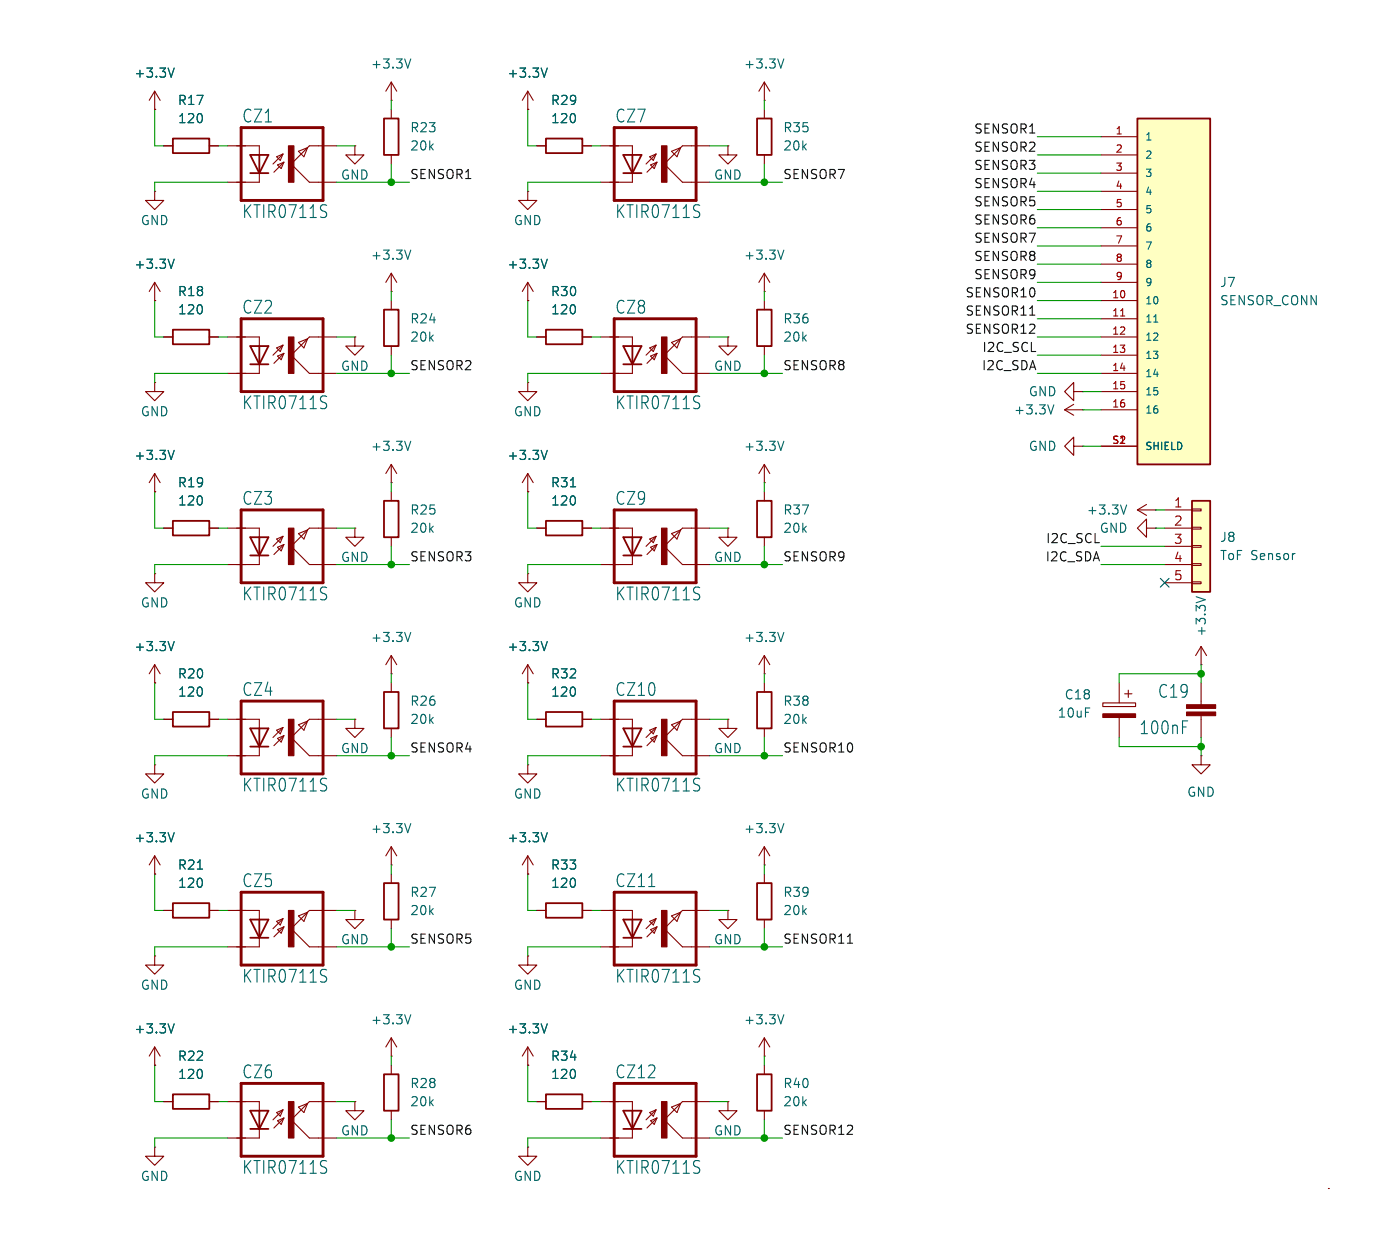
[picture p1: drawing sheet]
<svg xmlns="http://www.w3.org/2000/svg" width="195mm" height="176mm" viewBox="0 0 195 176" stroke-linecap="round" stroke-linejoin="round" font-family="sans-serif">
<g fill="none" stroke="#840000" stroke-width=".15">
<path d="M21.6 39.4l-.8 1.3M21.6 39.4v2.5M21.6 39.4l.8 1.3M83.8 20.3h4.5v1.3M88.3 24.2v1.2h-4.5M90.7 21.9l.9-.4-.4 .9zM90.8 23l.9-.4-.4 .9zM91.6 21.5l-1.4 1.4M91.7 22.6l-1.4 1.4M93.7 21.1l1.3-.5-.5 1.3zM99.1 20.3h-3.9l-2.5 2.6 2.5 2.5h3.9M21.6 41.9h.1"/>
<path d="M153.9 98.1h4.6v.5h-4.6zM156.2 95.3v2.8M157 96.8h1M157.5 96.3v1M167.6 95.3v3M167.6 99.8v3.1M21.6 119.4v2.5M21.6 119.4l-.8 1.3M21.6 119.4l.8 1.3M31.7 100.4h4.5v1.2M36.2 104.2v1.2h-4.5M38.6 101.9l.9-.4-.4 .9z"/>
<path d="M38.7 103l.9-.4-.4 .9zM39.5 101.5l-1.4 1.4M39.6 102.6l-1.4 1.4M41.7 101.1l1.2-.5-.5 1.3zM47 100.4h-3.8l-2.6 2.5 2.6 2.5h3.8M49.5 100.4v1.2h-1.2l1.2 1.3 1.3-1.3h-1.3M49.5 100.4h.1M156.2 100.1v2.8M167.6 105.4v1.3h-1.2l1.2 1.3 1.3-1.3h-1.3M167.6 105.4h.1M21.6 121.9h.1M185.4 165.8h.1"/>
</g>
<path d="M85.7 17.8h11.5v10.2h-11.5zM33.7 97.8h11.4v10.2h-11.4z" fill="none" stroke="#840000" stroke-width=".41"/>
<path d="M87 24.2h2.5M87 21.6h2.5l-1.2 2.6zM88.3 21.6v2.6M34.9 104.2h2.6M34.9 101.6h2.6l-1.3 2.6zM36.2 101.6v2.6" fill="none" stroke="#840000" stroke-width=".25"/>
<g fill="#840000" stroke="#840000" stroke-width=".15">
<path d="M92.3 20.3h.8v5.1h-.8z"/>
<path d="M40.3 100.4h.7v5h-.7z"/>
<path d="M153.9 99.6h4.6v.5h-4.6z"/>
<path d="M165.6 99.3h4.1v.5h-4.1z"/>
<path d="M165.6 98.3h4.1v.5h-4.1z"/>
</g>
<path d="M24.3 36.2l-.4 1.2M97.1 28.6l.6 .1M97.4 29.5a.45 .45 0 0 1 .3 .4 .45 .45 0 0 1-.3 .4M24.3 116.2l-.4 1.2M45 108.6l.6 .1M45.3 109.5a.45 .45 0 0 1 .3 .4 .45 .45 0 0 1-.3 .5M165 100.6h.8" fill="none" stroke="#006464" stroke-width=".15"/>
<path d="M166.4 69.9h2.5v12.7h-2.5z" fill="#ffffc2"/>
<g fill="none" stroke="#840000" stroke-width=".15">
<path d="M54.6 14h.1M54.6 11.5l-.8 1.2M54.6 11.5v2.5M54.6 11.5l.8 1.2M21.6 26.7v1.3h-1.3l1.3 1.2 1.3-1.2h-1.3M21.6 26.7h.1M31.7 20.3h4.5v1.3M36.2 24.2v1.2h-4.5M38.6 21.9l.9-.4-.4 .9zM38.7 23l.9-.4-.4 .9zM39.5 21.5l-1.4 1.4M39.6 22.6l-1.4 1.4"/>
<path d="M41.7 21.1l1.2-.5-.5 1.3zM47 20.3h-3.8l-2.6 2.6 2.6 2.5h3.8M49.5 20.3v1.3h-1.2l1.2 1.3 1.3-1.3h-1.3M49.5 20.3h.1M73.7 26.7v1.3h-1.3l1.3 1.2 1.2-1.2h-1.2M73.7 26.7h.1M74.9 20.3h1.3M81.3 20.3h1.2M54.6 41.9v1.3M54.6 48.3v1.3M73.7 53.4v1.2h-1.3l1.3 1.3 1.2-1.3h-1.2M73.7 53.4h.1"/>
<path d="M106.7 41.9v1.3M106.7 48.3v1.3M148.6 57.2l1.3 .7M148.6 57.2h2.5M149.9 54.6v-1.2l-1.3 1.2 1.3 1.3v-1.3h1.2M149.9 56.4l-1.3 .8M151.1 54.6h.1M151.1 57.2h.1M49.5 73.7v1.3h-1.2l1.2 1.2 1.3-1.2h-1.3M49.5 73.7h.1M54.6 68.6v1.3M54.6 75v1.2"/>
<path d="M73.7 68.6h.1M73.7 66.1v2.5M73.7 66.1l-.8 1.2M73.7 66.1l.7 1.2M74.9 73.7h1.3M81.3 73.7h1.2M101.6 73.7v1.3h-1.3l1.3 1.2 1.3-1.2h-1.3M101.6 73.7h.1M106.7 68.6v1.3M106.7 75v1.2M149.9 62.3v1.2l-1.3-1.2 1.3-1.3v1.3h1.2M151.1 62.3h.1"/>
<path d="M158.7 71.1h2.6M158.7 71.1l1.3 .8M160 73.7v1.3l-1.3-1.3 1.3-1.3v1.3h1.3M160 70.4l-1.3 .7M161.3 73.7h.1M161.3 71.1h.1M162.6 71.1h3.8M162.6 73.7h3.8M162.6 76.2h3.8M162.6 78.8h3.8M166.4 78.6h1.2v.3h-1.2zM166.4 76.1h1.2v.3h-1.2z"/>
<path d="M166.4 73.6h1.2v.2h-1.2zM166.4 71h1.2v.3h-1.2zM21.6 80v1.3h-1.3l1.3 1.3 1.3-1.3h-1.3M21.6 80h.1M21.6 95.3h.1M21.6 92.7l-.8 1.3M21.6 92.7v2.6M21.6 92.7l.8 1.3M54.6 94h.1M54.6 91.5v2.5M54.6 91.5l-.8 1.2M54.6 91.5l.8 1.2"/>
<path d="M73.7 95.3h.1M73.7 80v1.3h-1.3l1.3 1.3 1.2-1.3h-1.2M73.7 80h.1M73.7 92.7l-.8 1.3M73.7 92.7v2.6M73.7 92.7l.7 1.3M106.7 94h.1M106.7 91.5l-.8 1.2M106.7 91.5v2.5M106.7 91.5l.7 1.2M162.6 81.3h3.8M166.4 81.2h1.2v.2h-1.2z"/>
<path d="M167.6 92.7h.1M167.6 90.2l-.7 1.3M167.6 90.2v2.5M167.6 90.2l.8 1.3M21.6 106.7v1.3h-1.3l1.3 1.2 1.3-1.2h-1.3M21.6 106.7h.1M22.9 100.4h1.2M29.2 100.4h1.3M73.7 106.7v1.3h-1.3l1.3 1.2 1.2-1.2h-1.2M73.7 106.7h.1M73.7 119.4v2.5M73.7 119.4l-.8 1.3"/>
<path d="M73.7 119.4l.7 1.3M74.9 100.4h1.3M81.3 100.4h1.2M83.8 100.4h4.5v1.2M88.3 104.2v1.2h-4.5M90.7 101.9l.9-.4-.4 .9zM90.8 103l.9-.4-.4 .9zM91.6 101.5l-1.4 1.4M91.7 102.6l-1.4 1.4M93.7 101.1l1.3-.5-.5 1.3zM99.1 100.4h-3.9l-2.5 2.5 2.5 2.5h3.9M106.7 118.1v2.6"/>
<path d="M106.7 118.1l-.8 1.3M106.7 118.1l.7 1.3M73.7 121.9h.1M106.7 120.7h.1M73.7 160v1.3h-1.3l1.3 1.3 1.2-1.3h-1.2M73.7 160h.1"/>
</g>
<g fill="none" stroke="#840000" stroke-width=".25">
<path d="M76.2 19.3h5.1v2.1h-5.1zM34.9 24.2h2.6M34.9 21.6h2.6l-1.3 2.6zM36.2 21.6v2.6M53.6 43.2h2v5.1h-2zM105.7 43.2h2v5.1h-2zM53.6 69.9h2v5.1h-2zM76.2 72.7h5.1v2h-5.1zM105.7 69.9h2v5.1h-2zM166.4 69.9h2.5v12.7h-2.5zM24.1 99.3h5.1v2.1h-5.1zM76.2 99.3h5.1v2.1h-5.1z"/>
<path d="M87 104.2h2.5M87 101.6h2.5l-1.2 2.6zM88.3 101.6v2.6"/>
</g>
<g fill="none" stroke="#006464" stroke-width=".15">
<path d="M57.3 8.2l-.4 1.3M45 28.6l.6 .1M45.3 29.5a.45 .45 0 0 1 .3 .4 .45 .45 0 0 1-.3 .4M147.1 56.5l-.4 1.3M76.4 62.8l-.4 1.3M79.6 67.9h.7M157.2 70.5l-.4 1.2M24.3 89.5l-.4 1.3M57.3 88.2l-.4 1.3M76.4 89.5l-.4 1.3M109.4 88.2l-.4 1.3M166.9 83.2l1.3 .5"/>
<path d="M76.4 116.2l-.4 1.2M97.1 108.6l.6 .1M97.4 109.5a.45 .45 0 0 1 .3 .4 .45 .45 0 0 1-.3 .5M109.4 114.9l-.4 1.3"/>
</g>
<path d="M33.7 17.8h11.4v10.2h-11.4zM85.7 97.8h11.5v10.2h-11.5z" fill="none" stroke="#840000" stroke-width=".41"/>
<g fill="#840000" stroke="#840000" stroke-width=".15">
<path d="M40.3 20.3h.7v5.1h-.7z"/>
<path d="M92.3 100.4h.8v5h-.8z"/>
</g>
<path d="M158.7 16.5h10.2v48.3h-10.2z" fill="#ffffc2"/>
<g fill="none" stroke="#840000" stroke-width=".25">
<path d="M24.1 19.3h5.1v2.1h-5.1zM53.6 16.5h2v5.1h-2zM105.7 16.5h2v5.1h-2zM158.7 16.5h10.2v48.3h-10.2zM24.1 46h5.1v2h-5.1zM34.9 50.8h2.6M34.9 48.3h2.6l-1.3 2.5zM36.2 48.3v2.5M76.2 46h5.1v2h-5.1zM87 50.8h2.5M87 48.3h2.5l-1.2 2.5zM88.3 48.3v2.5"/>
<path d="M24.1 72.7h5.1v2h-5.1zM34.9 77.5h2.6M34.9 75h2.6l-1.3 2.5zM36.2 75v2.5M87 77.5h2.5M87 75h2.5l-1.2 2.5zM88.3 75v2.5M53.6 96.5h2v5.1h-2zM105.7 96.5h2v5.1h-2zM24.1 126h5.1v2h-5.1zM34.9 130.8h2.6M34.9 128.3h2.6l-1.3 2.5z"/>
<path d="M36.2 128.3v2.5M53.6 123.2h2v5.1h-2zM76.2 126h5.1v2h-5.1zM87 130.8h2.5M87 128.3h2.5l-1.2 2.5zM88.3 128.3v2.5M105.7 123.2h2v5.1h-2zM24.1 152.7h5.1v2h-5.1zM34.9 157.5h2.6M34.9 155h2.6l-1.3 2.5zM36.2 155v2.5M53.6 149.9h2v5.1h-2z"/>
<path d="M76.2 152.7h5.1v2h-5.1zM87 157.5h2.5M87 155h2.5l-1.2 2.5zM88.3 155v2.5M105.7 149.9h2v5.1h-2z"/>
</g>
<g fill="none" stroke="#840000" stroke-width=".15">
<path d="M21.6 15.3h.1M21.6 12.7l-.8 1.3M21.6 12.7v2.6M21.6 12.7l.8 1.3M54.6 15.3v1.2M73.7 15.3h.1M73.7 12.7v2.6M73.7 12.7l-.8 1.3M73.7 12.7l.7 1.3M106.7 14h.1M106.7 11.5v2.5M106.7 15.3v1.2"/>
<path d="M106.7 11.5l-.8 1.2M106.7 11.5l.7 1.2M153.7 19.1h5M22.9 20.3h1.2M29.2 20.3h1.3M54.6 21.6v1.3M54.6 38.1v2.6M54.6 38.1l-.8 1.3M54.6 38.1l.8 1.3M73.7 39.4v2.5M73.7 39.4l-.8 1.3M73.7 39.4l.7 1.3"/>
<path d="M74.9 20.3h1.3M81.3 20.3h1.2M101.6 20.3v1.3h-1.3l1.3 1.3 1.3-1.3h-1.3M101.6 20.3h.1M106.7 21.6v1.3M106.7 38.1v2.6M106.7 38.1l-.8 1.3M106.7 38.1l.7 1.3M153.7 21.6h5M153.7 24.2h5M153.7 26.7h5M153.7 29.2h5"/>
<path d="M153.7 31.8h5M153.7 34.3h5M153.7 36.9h5M153.7 39.4h5M21.6 53.4v1.2h-1.3l1.3 1.3 1.3-1.3h-1.3M21.6 53.4h.1M21.6 41.9h.1M22.9 47h1.2M29.2 47h1.3M31.7 47h4.5v1.3M36.2 50.8v1.3h-4.5M38.6 48.5l.9-.3-.4 .8z"/>
<path d="M38.7 49.7l.9-.4-.4 .9zM39.5 48.2l-1.4 1.4M39.6 49.3l-1.4 1.4M41.7 47.8l1.2-.5-.5 1.2zM47 47h-3.8l-2.6 2.6 2.6 2.5h3.8M49.5 47v1.3h-1.2l1.2 1.3 1.3-1.3h-1.3M49.5 47h.1M54.6 40.7h.1M73.7 41.9h.1M74.9 47h1.3M81.3 47h1.2M83.8 47h4.5v1.3"/>
<path d="M88.3 50.8v1.3h-4.5M90.7 48.5l.9-.3-.4 .8zM90.8 49.7l.9-.4-.4 .9zM91.6 48.2l-1.4 1.4M91.7 49.3l-1.4 1.4M93.7 47.8l1.3-.5-.5 1.2zM99.1 47h-3.9l-2.5 2.6 2.5 2.5h3.9M101.6 47v1.3h-1.3l1.3 1.3 1.3-1.3h-1.3M101.6 47h.1M106.7 40.7h.1M153.7 41.9h5M153.7 44.5h5"/>
<path d="M153.7 47h5M153.7 49.6h5M153.7 52.1h5M153.7 54.6h5M153.7 57.2h5M21.6 68.6h.1M21.6 66.1v2.5M21.6 66.1l-.8 1.2M21.6 66.1l.8 1.2M22.9 73.7h1.2M29.2 73.7h1.3M31.7 73.7h4.5v1.3"/>
<path d="M36.2 77.5v1.3h-4.5M38.6 75.2l.9-.4-.4 .9zM38.7 76.4l.9-.4-.4 .9zM39.5 74.8l-1.4 1.4M39.6 76l-1.4 1.4M41.7 74.4l1.2-.5-.5 1.3zM47 73.7h-3.8l-2.6 2.5 2.6 2.6h3.8M54.6 67.3h.1M54.6 64.8v2.5M54.6 64.8l-.8 1.3M54.6 64.8l.8 1.3M73.7 68.6h.1"/>
<path d="M74.9 73.7h1.3M81.3 73.7h1.2M83.8 73.7h4.5v1.3M88.3 77.5v1.3h-4.5M90.7 75.2l.9-.4-.4 .9zM90.8 76.4l.9-.4-.4 .9zM91.6 74.8l-1.4 1.4M91.7 76l-1.4 1.4M93.7 74.4l1.3-.5-.5 1.3zM99.1 73.7h-3.9l-2.5 2.5 2.5 2.6h3.9M106.7 67.3h.1M106.7 64.8v2.5"/>
<path d="M106.7 64.8l-.8 1.3M106.7 64.8l.7 1.3M153.7 62.3h5M21.6 95.3h.1M54.6 95.3v1.2M73.7 95.3h.1M106.7 95.3v1.2M22.9 100.4h1.2M29.2 100.4h1.3M54.6 101.6v1.3M54.6 118.1v2.6M54.6 118.1l-.8 1.3"/>
<path d="M54.6 118.1l.8 1.3M74.9 100.4h1.3M81.3 100.4h1.2M101.6 100.4v1.2h-1.3l1.3 1.3 1.3-1.3h-1.3M101.6 100.4h.1M106.7 101.6v1.3M21.6 133.4v1.2h-1.3l1.3 1.3 1.3-1.3h-1.3M21.6 133.4h.1M21.6 121.9h.1M22.9 127h1.2M29.2 127h1.3M31.7 127h4.5v1.3"/>
<path d="M36.2 130.8v1.3h-4.5M38.6 128.5l.9-.3-.4 .9zM38.7 129.7l.9-.4-.4 .9zM39.5 128.2l-1.4 1.4M39.6 129.3l-1.4 1.4M41.7 127.8l1.2-.5-.5 1.2zM47 127h-3.8l-2.6 2.6 2.6 2.5h3.8M49.5 127v1.3h-1.2l1.2 1.3 1.3-1.3h-1.3M49.5 127h.1M54.6 120.7h.1M54.6 121.9v1.3M54.6 128.3v1.3"/>
<path d="M73.7 133.4v1.2h-1.3l1.3 1.3 1.2-1.3h-1.2M73.7 133.4h.1M73.7 121.9h.1M74.9 127h1.3M81.3 127h1.2M83.8 127h4.5v1.3M88.3 130.8v1.3h-4.5M90.7 128.5l.9-.3-.4 .9zM90.8 129.7l.9-.4-.4 .9zM91.6 128.2l-1.4 1.4M91.7 129.3l-1.4 1.4M93.7 127.8l1.3-.5-.5 1.2z"/>
<path d="M99.1 127h-3.9l-2.5 2.6 2.5 2.5h3.9M101.6 127v1.3h-1.3l1.3 1.3 1.3-1.3h-1.3M101.6 127h.1M106.7 121.9v1.3M106.7 128.3v1.3M21.6 148.6h.1M21.6 146.1v2.5M21.6 146.1l-.8 1.2M21.6 146.1l.8 1.2M22.9 153.7h1.2M29.2 153.7h1.3M31.7 153.7h4.5v1.3"/>
<path d="M36.2 157.5v1.3h-4.5M38.6 155.2l.9-.4-.4 .9zM38.7 156.4l.9-.4-.4 .9zM39.5 154.8l-1.4 1.4M39.6 156l-1.4 1.4M41.7 154.5l1.2-.6-.5 1.3zM47 153.7h-3.8l-2.6 2.5 2.6 2.6h3.8M49.5 153.7v1.3h-1.2l1.2 1.2 1.3-1.2h-1.3M49.5 153.7h.1M54.6 147.3h.1M54.6 144.8v2.5M54.6 148.6v1.3"/>
<path d="M54.6 155v1.2M54.6 144.8l-.8 1.3M54.6 144.8l.8 1.3M73.7 148.6h.1M73.7 146.1l-.8 1.2M73.7 146.1v2.5M73.7 146.1l.7 1.2M74.9 153.7h1.3M81.3 153.7h1.2M83.8 153.7h4.5v1.3M88.3 157.5v1.3h-4.5M90.7 155.2l.9-.4-.4 .9z"/>
<path d="M90.8 156.4l.9-.4-.4 .9zM91.6 154.8l-1.4 1.4M91.7 156l-1.4 1.4M93.7 154.5l1.3-.6-.5 1.3zM99.1 153.7h-3.9l-2.5 2.5 2.5 2.6h3.9M101.6 153.7v1.3h-1.3l1.3 1.2 1.3-1.2h-1.3M101.6 153.7h.1M106.7 147.3h.1M106.7 144.8v2.5M106.7 148.6v1.3M106.7 155v1.2M106.7 144.8l-.8 1.3"/>
<path d="M106.7 144.8l.7 1.3M21.6 160v1.3h-1.3l1.3 1.3 1.3-1.3h-1.3M21.6 160h.1"/>
</g>
<g fill="none" stroke="#006464" stroke-width=".15">
<path d="M24.3 9.5l-.4 1.3M76.4 9.5l-.4 1.3M109.4 8.2l-.4 1.3M24.3 36.2l-.4 1.2M57.3 34.9l-.4 1.3M76.4 36.2l-.4 1.2M109.4 34.9l-.4 1.3M45 55.2l.6 .1M45.3 56.2a.45 .45 0 0 1 .3 .4 .45 .45 0 0 1-.3 .4M97.1 55.2l.6 .1M97.4 56.2a.45 .45 0 0 1 .3 .4 .45 .45 0 0 1-.3 .4M161 44.9h.6"/>
<path d="M24.3 62.8l-.4 1.3M57.3 61.6l-.4 1.2M76.4 62.8l-.4 1.3M79.6 67.9h.7M109.4 61.6l-.4 1.2M24.3 89.5l-.4 1.3M45 81.9l.6 .1M45.3 82.8a.45 .45 0 0 1 .3 .5 .45 .45 0 0 1-.3 .4M76.4 89.5l-.4 1.3M97.1 81.9l.6 .1M97.4 82.8a.45 .45 0 0 1 .3 .5 .45 .45 0 0 1-.3 .4M24.3 116.2l-.4 1.2"/>
<path d="M57.3 114.9l-.4 1.3M76.4 116.2l-.4 1.2M27.5 121.3h.8M45 135.2l.6 .1M45.3 136.2a.45 .45 0 0 1 .3 .4 .45 .45 0 0 1-.3 .4M90.5 123.7h.9M97.1 135.2l.6 .1M97.4 136.2a.45 .45 0 0 1 .3 .4 .45 .45 0 0 1-.3 .4M24.3 142.8l-.4 1.3M57.3 141.6l-.4 1.2M76.4 142.8l-.4 1.3M109.4 141.6l-.4 1.2"/>
<path d="M45 161.9l.6 .1M45.3 162.8a.45 .45 0 0 1 .3 .5 .45 .45 0 0 1-.3 .4M97.1 161.9l.6 .1M97.4 162.8a.45 .45 0 0 1 .3 .5 .45 .45 0 0 1-.3 .4"/>
</g>
<path d="M156.4 44.1h.6" fill="none" stroke="#a90000" stroke-width=".15"/>
<path d="M33.7 44.5h11.4v10.1h-11.4zM85.7 44.5h11.5v10.1h-11.5zM33.7 71.1h11.4v10.2h-11.4zM85.7 71.1h11.5v10.2h-11.5zM33.7 124.5h11.4v10.1h-11.4zM85.7 124.5h11.5v10.1h-11.5zM33.7 151.2h11.4v10.1h-11.4zM85.7 151.2h11.5v10.1h-11.5z" fill="none" stroke="#840000" stroke-width=".41"/>
<g fill="#840000" stroke="#840000" stroke-width=".15">
<path d="M92.3 47h.8v5.1h-.8z"/>
<path d="M92.3 73.7h.8v5.1h-.8z"/>
<path d="M92.3 153.7h.8v5.1h-.8z"/>
<path d="M92.3 127h.8v5.1h-.8z"/>
<path d="M40.3 153.7h.7v5.1h-.7z"/>
<path d="M40.3 73.7h.7v5.1h-.7z"/>
<path d="M40.3 47h.7v5.1h-.7z"/>
<path d="M40.3 127h.7v5.1h-.7z"/>
</g>
<path d="M143.7 44h.7M118.3 131.6h.7" fill="none" stroke="#0f0f0f" stroke-width=".15"/>
<g fill="none" stroke="#009600" stroke-width=".15">
<path d="M21.6 15.3v5h1.3M54.6 14v1.3M73.7 15.3v5h1.2M106.7 14v1.3M144.8 19.1h8.9M30.5 20.3h1.2M31.7 25.4h-10.1v1.3M47 20.3h2.5M47 25.4h10.1M54.6 22.9v2.5M82.5 20.3h1.3M83.8 25.4h-10.1v1.3"/>
<path d="M99.1 20.3h2.5M99.1 25.4h10.1M106.7 22.9v2.5M144.8 26.7h8.9M144.8 29.2h8.9M144.8 31.8h8.9M144.8 34.3h8.9M144.8 21.6h8.9M144.8 24.2h8.9M144.8 39.4h8.9M144.8 36.9h8.9M21.6 41.9v5.1h1.3"/>
<path d="M30.5 47h1.2M31.7 52.1h-10.1v1.3M47 52.1h10.1M47 47h2.5M54.6 40.7v1.2M54.6 49.6v2.5M73.7 41.9v5.1h1.2M82.5 47h1.3M83.8 52.1h-10.1v1.3M99.1 52.1h10.1M99.1 47h2.5M106.7 40.7v1.2"/>
<path d="M106.7 49.6v2.5M144.8 52.1h8.9M144.8 47h8.9M144.8 49.6h8.9M144.8 44.5h8.9M144.8 41.9h8.9M151.1 57.2h2.6M151.1 54.6h2.6M21.6 68.6v5.1h1.3M30.5 73.7h1.2M31.7 78.8h-10.1v1.2M47 78.8h10.1"/>
<path d="M47 73.7h2.5M54.6 67.3v1.3M54.6 76.2v2.6M73.7 68.6v5.1h1.2M82.5 73.7h1.3M83.8 78.8h-10.1v1.2M99.1 78.8h10.1M99.1 73.7h2.5M106.7 67.3v1.3M106.7 76.2v2.6M151.1 62.3h2.6M153.7 78.8h8.9"/>
<path d="M153.7 76.2h8.9M161.3 73.7h1.3M161.3 71.1h1.3M21.6 95.3v5.1h1.3M54.6 94v1.3M73.7 95.3v5.1h1.2M106.7 94v1.3M167.6 92.7v2.6M167.6 94h-11.4v1.3M30.5 100.4h1.2M31.7 105.4h-10.1v1.3M47 100.4h2.5"/>
<path d="M47 105.4h10.1M54.6 102.9v2.5M82.5 100.4h1.3M83.8 105.4h-10.1v1.3M99.1 100.4h2.5M99.1 105.4h10.1M106.7 102.9v2.5M156.2 102.9v1.3h11.4M167.6 102.9v2.5M21.6 121.9v5.1h1.3M30.5 127h1.2M31.7 132.1h-10.1v1.3"/>
<path d="M47 127h2.5M47 132.1h10.1M54.6 120.7v1.2M54.6 129.6v2.5M73.7 121.9v5.1h1.2M82.5 127h1.3M83.8 132.1h-10.1v1.3M99.1 127h2.5M99.1 132.1h10.1M106.7 120.7v1.2M106.7 129.6v2.5M21.6 148.6v5.1h1.3"/>
<path d="M30.5 153.7h1.2M31.7 158.8h-10.1v1.2M47 153.7h2.5M47 158.8h10.1M54.6 147.3v1.3M54.6 156.2v2.6M73.7 148.6v5.1h1.2M82.5 153.7h1.3M83.8 158.8h-10.1v1.2M99.1 153.7h2.5M99.1 158.8h10.1M106.7 147.3v1.3"/>
<path d="M106.7 156.2v2.6"/>
</g>
<path d="M162 80.7l1.2 1.2M163.2 80.7l-1.2 1.2" fill="none" stroke="#000084" stroke-width=".15"/>
<g fill="#009600" stroke="#009600" stroke-width=".15">
<circle cx="167.6" cy="104.2" r=".46"/>
<circle cx="167.6" cy="94" r=".46"/>
<circle cx="54.6" cy="52.1" r=".46"/>
<circle cx="54.6" cy="25.4" r=".46"/>
<circle cx="106.7" cy="52.1" r=".46"/>
<circle cx="106.7" cy="25.4" r=".46"/>
<circle cx="106.7" cy="78.8" r=".46"/>
<circle cx="106.7" cy="105.4" r=".46"/>
<circle cx="54.6" cy="78.8" r=".46"/>
<circle cx="54.6" cy="105.4" r=".46"/>
<circle cx="54.6" cy="132.1" r=".46"/>
<circle cx="54.6" cy="158.8" r=".46"/>
<circle cx="106.7" cy="132.1" r=".46"/>
<circle cx="106.7" cy="158.8" r=".46"/>
</g>
<g font-size="2.5" fill="#006464">
<text x="33.7" y="17.3">CZ1</text>
<text x="85.8" y="17.3">CZ7</text>
<text x="33.7" y="30.6">KTIR0711S</text>
<text x="85.8" y="30.6">KTIR0711S</text>
<text x="33.7" y="44">CZ2</text>
<text x="85.8" y="44">CZ8</text>
<text x="33.7" y="57.3">KTIR0711S</text>
<text x="85.8" y="57.3">KTIR0711S</text>
<text x="33.7" y="70.7">CZ3</text>
<text x="85.8" y="70.7">CZ9</text>
<text x="33.7" y="84">KTIR0711S</text>
<text x="85.8" y="84">KTIR0711S</text>
<text x="33.7" y="97.3">CZ4</text>
<text x="85.8" y="97.3">CZ10</text>
<text x="161.5" y="97.6">C19</text>
<text x="158.9" y="102.7">100nF</text>
<text x="33.7" y="110.7">KTIR0711S</text>
<text x="85.8" y="110.7">KTIR0711S</text>
<text x="33.7" y="124">CZ5</text>
<text x="85.8" y="124">CZ11</text>
<text x="33.7" y="137.3">KTIR0711S</text>
<text x="85.8" y="137.3">KTIR0711S</text>
<text x="33.7" y="150.7">CZ6</text>
<text x="85.8" y="150.7">CZ12</text>
<text x="33.7" y="164">KTIR0711S</text>
<text x="85.8" y="164">KTIR0711S</text>
</g>
<g font-size="1.8" fill="#006464">
<text x="18.6" y="11">+3.3V</text>
<text x="51.7" y="9.8">+3.3V</text>
<text x="70.7" y="11">+3.3V</text>
<text x="103.7" y="9.8">+3.3V</text>
<text x="24.7" y="14.9">R17</text>
<text x="24.8" y="17.4">120</text>
<text x="76.8" y="14.9">R29</text>
<text x="76.8" y="17.4">120</text>
<text x="57.2" y="21.2">20k</text>
<text x="57.2" y="18.7">R23</text>
<text x="109.2" y="21.2">20k</text>
<text x="109.2" y="18.7">R35</text>
<text x="47.5" y="25.3">GND</text>
<text x="99.6" y="25.3">GND</text>
<text x="19.6" y="31.6">GND</text>
<text x="71.6" y="31.6">GND</text>
<text x="18.6" y="37.7">+3.3V</text>
<text x="24.7" y="41.5">R18</text>
<text x="51.7" y="36.4">+3.3V</text>
<text x="70.7" y="37.7">+3.3V</text>
<text x="76.8" y="41.5">R30</text>
<text x="103.7" y="36.4">+3.3V</text>
<text x="170.2" y="40.3">J7</text>
<text x="24.8" y="44.1">120</text>
<text x="57.2" y="47.9">20k</text>
<text x="57.2" y="45.3">R24</text>
<text x="76.8" y="44.1">120</text>
<text x="109.2" y="47.9">20k</text>
<text x="109.2" y="45.3">R36</text>
<text x="170.2" y="42.8">SENSOR_CONN</text>
<text x="47.5" y="51.9">GND</text>
<text x="99.6" y="51.9">GND</text>
<text x="19.6" y="58.3">GND</text>
<text x="71.6" y="58.3">GND</text>
<text x="141.4" y="58">+3.3V</text>
<text x="143.5" y="55.5">GND</text>
<text x="18.6" y="64.4">+3.3V</text>
<text x="51.7" y="63.1">+3.3V</text>
<text x="70.7" y="64.4">+3.3V</text>
<text x="103.7" y="63.1">+3.3V</text>
<text x="143.5" y="63.1">GND</text>
<text x="24.7" y="68.2">R19</text>
<text x="24.8" y="70.7">120</text>
<text x="76.8" y="68.2">R31</text>
<text x="76.8" y="70.7">120</text>
<text x="57.2" y="74.5">20k</text>
<text x="57.2" y="72">R25</text>
<text x="109.2" y="74.5">20k</text>
<text x="109.2" y="72">R37</text>
<text x="151.6" y="72">+3.3V</text>
<text x="153.4" y="74.5">GND</text>
<text x="170.2" y="75.8">J8</text>
<text x="47.5" y="78.6">GND</text>
<text x="99.6" y="78.6">GND</text>
<text x="170.2" y="78.4">ToF Sensor</text>
<text x="19.6" y="85">GND</text>
<text x="51.7" y="89.8">+3.3V</text>
<text x="71.6" y="85">GND</text>
<text x="103.7" y="89.8">+3.3V</text>
<text x="168.5" y="88.9" transform="rotate(-90 168.5 88.9)">+3.3V</text>
<text x="18.6" y="91.1">+3.3V</text>
<text x="24.7" y="94.9">R20</text>
<text x="70.7" y="91.1">+3.3V</text>
<text x="76.8" y="94.9">R32</text>
<text x="24.8" y="97.4">120</text>
<text x="57.2" y="101.2">20k</text>
<text x="57.2" y="98.7">R26</text>
<text x="76.8" y="97.4">120</text>
<text x="109.2" y="101.2">20k</text>
<text x="109.2" y="98.7">R38</text>
<text x="147.5" y="100.3">10uF</text>
<text x="148.5" y="97.8">C18</text>
<text x="47.5" y="105.3">GND</text>
<text x="99.6" y="105.3">GND</text>
<text x="19.6" y="111.6">GND</text>
<text x="71.6" y="111.6">GND</text>
<text x="165.6" y="111.4">GND</text>
<text x="18.6" y="117.7">+3.3V</text>
<text x="51.7" y="116.5">+3.3V</text>
<text x="70.7" y="117.7">+3.3V</text>
<text x="103.7" y="116.5">+3.3V</text>
<text x="24.7" y="121.5">R21</text>
<text x="24.8" y="124.1">120</text>
<text x="57.2" y="125.3">R27</text>
<text x="76.8" y="121.5">R33</text>
<text x="76.8" y="124.1">120</text>
<text x="109.2" y="125.3">R39</text>
<text x="47.5" y="132">GND</text>
<text x="57.2" y="127.9">20k</text>
<text x="99.6" y="132">GND</text>
<text x="109.2" y="127.9">20k</text>
<text x="19.6" y="138.3">GND</text>
<text x="51.7" y="143.1">+3.3V</text>
<text x="71.6" y="138.3">GND</text>
<text x="103.7" y="143.1">+3.3V</text>
<text x="18.6" y="144.4">+3.3V</text>
<text x="24.7" y="148.2">R22</text>
<text x="70.7" y="144.4">+3.3V</text>
<text x="76.8" y="148.2">R34</text>
<text x="24.8" y="150.7">120</text>
<text x="57.2" y="154.6">20k</text>
<text x="57.2" y="152">R28</text>
<text x="76.8" y="150.7">120</text>
<text x="109.2" y="154.6">20k</text>
<text x="109.2" y="152">R40</text>
<text x="47.5" y="158.6">GND</text>
<text x="99.6" y="158.6">GND</text>
<text x="19.6" y="165">GND</text>
<text x="71.6" y="165">GND</text>
</g>
<g font-size="1.8" fill="#0f0f0f">
<text x="135.9" y="21.3">SENSOR2</text>
<text x="135.9" y="18.7">SENSOR1</text>
<text x="135.9" y="23.8">SENSOR3</text>
<text x="57.1" y="25.1">SENSOR1</text>
<text x="109.2" y="25.1">SENSOR7</text>
<text x="135.9" y="28.9">SENSOR5</text>
<text x="135.9" y="26.3">SENSOR4</text>
<text x="135.9" y="31.4">SENSOR6</text>
<text x="135.9" y="34">SENSOR7</text>
<text x="134.7" y="41.6">SENSOR10</text>
<text x="135.9" y="39">SENSOR9</text>
<text x="135.9" y="36.5">SENSOR8</text>
<text x="134.7" y="46.7">SENSOR12</text>
<text x="134.7" y="44.1">SENSOR11</text>
<text x="57.1" y="51.7">SENSOR2</text>
<text x="109.2" y="51.7">SENSOR8</text>
<text x="137" y="51.7">I2C_SDA</text>
<text x="137" y="49.2">I2C_SCL</text>
<text x="145.9" y="75.9">I2C_SCL</text>
<text x="57.1" y="78.4">SENSOR3</text>
<text x="109.2" y="78.4">SENSOR9</text>
<text x="145.8" y="78.4">I2C_SDA</text>
<text x="57.1" y="105.1">SENSOR4</text>
<text x="109.2" y="105.1">SENSOR10</text>
<text x="57.1" y="131.8">SENSOR5</text>
<text x="109.2" y="131.8">SENSOR11</text>
<text x="57.1" y="158.4">SENSOR6</text>
<text x="109.2" y="158.4">SENSOR12</text>
</g>
<g font-size="1.8" fill="#a90000">
<text x="163.8" y="70.9">1</text>
<text x="163.8" y="73.4">2</text>
<text x="163.8" y="76">3</text>
<text x="163.8" y="78.5">4</text>
<text x="163.8" y="81.1">5</text>
</g>
<g font-size="1.4" fill="#a90000">
<text x="155.6" y="18.8">1</text>
<text x="155.6" y="21.4">2</text>
<text x="155.6" y="23.9">3</text>
<text x="155.6" y="26.4">4</text>
<text x="155.6" y="29">5</text>
<text x="155.6" y="31.5">6</text>
<text x="155.6" y="34.1">7</text>
<text x="155.1" y="41.7">10</text>
<text x="155.6" y="36.6">8</text>
<text x="155.6" y="39.1">9</text>
<text x="155.1" y="44.2">11</text>
<text x="155.1" y="46.8">12</text>
<text x="155.1" y="49.3">13</text>
<text x="155.1" y="51.8">14</text>
<text x="155.1" y="54.4">15</text>
<text x="155.1" y="56.9">16</text>
<text x="155.1" y="62">S1</text>
<text x="156.1" y="62">2</text>
</g>
<g font-size="1.4" fill="#006464">
<text x="159.8" y="19.8">1</text>
<text x="159.8" y="22.4">2</text>
<text x="159.8" y="24.9">3</text>
<text x="159.8" y="27.4">4</text>
<text x="159.8" y="30">5</text>
<text x="159.8" y="32.5">6</text>
<text x="159.8" y="35.1">7</text>
<text x="159.8" y="37.6">8</text>
<text x="159.8" y="40.1">9</text>
<text x="159.8" y="42.7">10</text>
<text x="159.8" y="45.2">11</text>
<text x="159.8" y="47.8">12</text>
<text x="159.8" y="50.3">13</text>
<text x="159.8" y="52.8">14</text>
<text x="159.8" y="55.4">15</text>
<text x="159.8" y="57.9">16</text>
<text x="159.8" y="63">SHIELD</text>
</g>
</svg>
